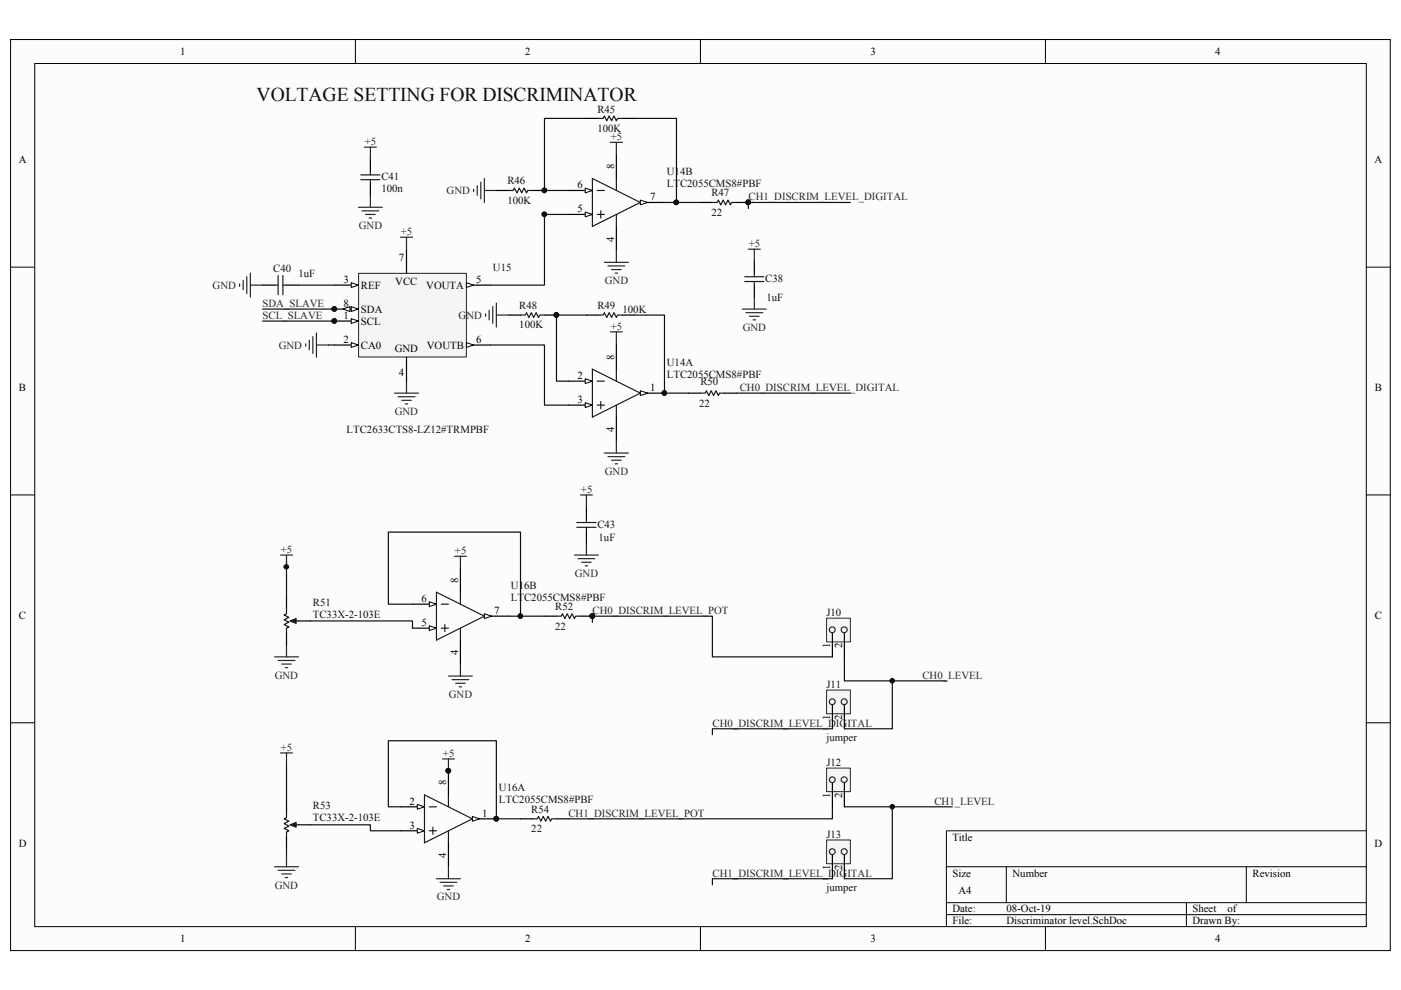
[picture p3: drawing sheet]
<svg xmlns="http://www.w3.org/2000/svg" width="297mm" height="210mm" viewBox="0 0 297 210" stroke-linecap="round" stroke-linejoin="round" font-family="sans-serif">
<path d="M2.3 8.4h292.5v193.1h-292.5z" fill="#fcfcfc"/>
<path d="M2.2 8.4h292.6v193.1h-292.6z" fill="none" stroke="#000" stroke-width=".21"/>
<path d="M7.4 13.5h282.3v183h-282.3z" fill="#fcfcfc"/>
<g fill="none" stroke="#000" stroke-width=".21">
<path d="M7.4 13.5h282.3v183h-282.3zM75.3 8.3v5.1M148.5 8.3v5.1M221.7 8.3v5.1M2.2 56.6h5.1M289.7 56.6h5.1M2.2 104.9h5.1M289.7 104.9h5.1M2.2 153.2h5.1M289.7 153.2h5.1M289.7 176.1h-89v20.4M75.3 196.5v5.1"/>
<path d="M148.5 196.5v5.1M200.7 183.8h89M200.7 191.4h89M200.7 193.9h89M213.4 183.8v7.6M221.7 196.5v5.1M251.5 191.4v5.1M264.2 183.8v7.6"/>
</g>
<path d="M83.6 83.4h5.1M84.4 84.1h3.6M85.2 84.9h2M85.9 85.6h.5M86.2 80.8v2.6" fill="none" stroke="#262626" stroke-width=".25"/>
<path d="M135.8 83.4h5.1" fill="none" stroke="#000" stroke-width=".25"/>
<path d="M135.8 82.8l1.5 .6-1.5 .5z" fill="#fcfcfc"/>
<path d="M135.8 82.8l1.5 .6-1.5 .5z" fill="none" stroke="#000" stroke-width=".21"/>
<circle cx="140.8" cy="83.3" r=".47" fill="#0e0e0e"/>
<circle cx="140.8" cy="83.3" r=".47" fill="none" stroke="#0e0e0e" stroke-width=".21"/>
<path d="M120.5 80.8h5.1" fill="none" stroke="#000" stroke-width=".25"/>
<path d="M124.1 80.3l1.5 .5-1.5 .5z" fill="#fcfcfc"/>
<path d="M124.1 80.3l1.5 .5-1.5 .5z" fill="none" stroke="#000" stroke-width=".21"/>
<path d="M120.5 85.9h5.1" fill="none" stroke="#000" stroke-width=".25"/>
<path d="M124.1 85.4l1.5 .5-1.5 .5z" fill="#fcfcfc"/>
<path d="M124.1 85.4l1.5 .5-1.5 .5z" fill="none" stroke="#000" stroke-width=".21"/>
<path d="M125.6 78.3l10.2 5.1-10.2 5zM130.7 78.3v2.5M126.6 80.8h1.5M126.6 85.9h1.5M127.4 85.1v1.6M130.7 85.9v2.5" fill="none" stroke="#1c1c1c" stroke-width=".25"/>
<path d="M130.7 73.2v5.1M130.7 88.4v5.1" fill="none" stroke="#000" stroke-width=".25"/>
<circle cx="140.8" cy="83.3" r=".47" fill="#0e0e0e"/>
<circle cx="140.8" cy="83.3" r=".47" fill="none" stroke="#0e0e0e" stroke-width=".21"/>
<path d="M120.5 45.5h5.1" fill="none" stroke="#000" stroke-width=".25"/>
<path d="M124.1 45l1.5 .5-1.5 .5z" fill="#fcfcfc"/>
<path d="M124.1 45l1.5 .5-1.5 .5z" fill="none" stroke="#000" stroke-width=".21"/>
<path d="M120.5 40.4h5.1" fill="none" stroke="#000" stroke-width=".25"/>
<path d="M124.1 39.9l1.5 .5-1.5 .5z" fill="#fcfcfc"/>
<path d="M124.1 39.9l1.5 .5-1.5 .5z" fill="none" stroke="#000" stroke-width=".21"/>
<path d="M135.8 42.9h5.1" fill="none" stroke="#000" stroke-width=".25"/>
<path d="M135.8 42.4l1.5 .5-1.5 .5z" fill="#fcfcfc"/>
<path d="M135.8 42.4l1.5 .5-1.5 .5z" fill="none" stroke="#000" stroke-width=".21"/>
<g fill="none" stroke="#1c1c1c" stroke-width=".25">
<path d="M125.6 37.8l10.2 5.1-10.2 5.1zM130.7 37.8v2.6M59 58.4v4.1M60 58.4v4.1M126.6 40.4h1.5M126.6 45.5h1.5M127.4 44.7v1.5M130.7 45.5v2.5M157.9 58.7h4.1M157.9 59.7h4.1M159.9 57.9v.8M159.9 59.7v.8"/>
<path d="M58.2 60.5h.8M60 60.5h.7"/>
</g>
<path d="M130.7 32.8v5M130.7 48v5.1M159.9 55.4v2.5M55.7 60.5h2.5M60.7 60.5h2.6M159.9 60.5v2.5" fill="none" stroke="#000" stroke-width=".25"/>
<g fill="none" stroke="#262626" stroke-width=".25">
<path d="M51.6 59.4v2.1M52.3 58.7v3.5M53.1 57.9v5.1M128.1 55.6h5.1M128.9 56.4h3.6M129.7 57.1h2M130.4 57.9h.5M130.7 53.1v2.5M50.8 60.2v.5M53.1 60.5h2.6M64.8 72.9v.5M65.6 72.1v2.1"/>
<path d="M66.3 71.4v3.6M67.1 70.6v5.1M67.1 73.2h2.5M157.4 65.5h5.1M158.2 66.3h3.5M158.9 67.1h2M159.7 67.8h.5M159.9 63v2.5M128.1 96.1h5.1M128.9 96.8h3.6M129.7 97.6h2M130.4 98.3h.5"/>
<path d="M130.7 93.5v2.6"/>
</g>
<path d="M55.7 65.5h15.5M55.7 68.1h15.5" fill="none" stroke="#0e0e0e" stroke-width=".25"/>
<path d="M76.1 58h22.8v17.7h-22.8z" fill="#f5f5f5"/>
<path d="M76 58h22.9v17.7h-22.9z" fill="none" stroke="#262626" stroke-width=".21"/>
<path d="M70.9 68.1h5.1" fill="none" stroke="#000" stroke-width=".25"/>
<path d="M74.5 67.6l1.5 .5-1.5 .5z" fill="#fcfcfc"/>
<path d="M74.5 67.6l1.5 .5-1.5 .5z" fill="none" stroke="#000" stroke-width=".21"/>
<circle cx="70.9" cy="68.1" r=".49" fill="#0e0e0e"/>
<circle cx="70.9" cy="68.1" r=".49" fill="none" stroke="#0e0e0e" stroke-width=".21"/>
<path d="M70.9 73.2h5.1" fill="none" stroke="#000" stroke-width=".25"/>
<path d="M74.5 72.6l1.5 .6-1.5 .5z" fill="#fcfcfc"/>
<path d="M74.5 72.6l1.5 .6-1.5 .5z" fill="none" stroke="#000" stroke-width=".21"/>
<path d="M70.9 60.5h5.1" fill="none" stroke="#000" stroke-width=".25"/>
<path d="M74.5 59.9l1.5 .6-1.5 .5z" fill="#fcfcfc"/>
<path d="M74.5 59.9l1.5 .6-1.5 .5z" fill="none" stroke="#000" stroke-width=".21"/>
<path d="M86.2 75.7v5.1M98.9 60.5h5.1" fill="none" stroke="#000" stroke-width=".25"/>
<path d="M98.9 59.9l1.5 .6-1.5 .5z" fill="#fcfcfc"/>
<path d="M98.9 59.9l1.5 .6-1.5 .5z" fill="none" stroke="#000" stroke-width=".21"/>
<path d="M98.9 73.2h5.1" fill="none" stroke="#000" stroke-width=".25"/>
<path d="M98.9 72.6l1.5 .6-1.5 .5z" fill="#fcfcfc"/>
<path d="M98.9 72.6l1.5 .6-1.5 .5z" fill="none" stroke="#000" stroke-width=".21"/>
<path d="M86.2 52.8v5.1M70.9 65.5h5.1" fill="none" stroke="#000" stroke-width=".25"/>
<path d="M74.5 65l1.5 .5-1.5 .5z" fill="#fcfcfc"/>
<path d="M74.5 65l1.5 .5-1.5 .5z" fill="none" stroke="#000" stroke-width=".21"/>
<path d="M72.7 65.5l1.5-.5v1z" fill="#fcfcfc"/>
<path d="M72.7 65.5l1.5-.5v1z" fill="none" stroke="#000" stroke-width=".21"/>
<circle cx="70.9" cy="65.5" r=".49" fill="#0e0e0e"/>
<circle cx="70.9" cy="65.5" r=".49" fill="none" stroke="#0e0e0e" stroke-width=".21"/>
<circle cx="70.9" cy="68.1" r=".49" fill="#0e0e0e"/>
<circle cx="70.9" cy="68.1" r=".49" fill="none" stroke="#0e0e0e" stroke-width=".21"/>
<circle cx="70.9" cy="65.5" r=".49" fill="#0e0e0e"/>
<circle cx="70.9" cy="65.5" r=".49" fill="none" stroke="#0e0e0e" stroke-width=".21"/>
<path d="M143.4 42.9h5.1M63.3 60.5h7.6M69.6 73.2h1.3" fill="none" stroke="#0e0e0e" stroke-width=".25"/>
<circle cx="143.4" cy="42.9" r=".5" fill="#0e0e0e"/>
<circle cx="143.4" cy="42.9" r=".5" fill="none" stroke="#0e0e0e" stroke-width=".21"/>
<path d="M148.5 42.9h2.5M156.1 42.9h2.6" fill="none" stroke="#000" stroke-width=".25"/>
<circle cx="158.6" cy="42.9" r=".49" fill="#0e0e0e"/>
<circle cx="158.6" cy="42.9" r=".49" fill="none" stroke="#0e0e0e" stroke-width=".21"/>
<path d="M151 42.9h1.1l.2-.5 .5 1 .5-1 .5 1 .5-1 .6 1 .2-.5h1" fill="none" stroke="#1c1c1c" stroke-width=".25"/>
<circle cx="158.6" cy="42.9" r=".49" fill="#0e0e0e"/>
<circle cx="158.6" cy="42.9" r=".49" fill="none" stroke="#0e0e0e" stroke-width=".21"/>
<path d="M180.3 42.9h-21.6v1.3M156.1 83.4h24.2" fill="none" stroke="#0e0e0e" stroke-width=".25"/>
<path d="M146 83.4h2.5M153.6 83.4h2.5" fill="none" stroke="#000" stroke-width=".25"/>
<path d="M148.5 83.4h1l.3-.6 .5 1.1 .5-1.1 .5 1.1 .5-1.1 .5 1.1 .3-.5h1" fill="none" stroke="#1c1c1c" stroke-width=".25"/>
<circle cx="158.6" cy="42.9" r=".49" fill="#0e0e0e"/>
<circle cx="158.6" cy="42.9" r=".49" fill="none" stroke="#0e0e0e" stroke-width=".21"/>
<path d="M115.4 45.5v15h-11.4" fill="none" stroke="#0e0e0e" stroke-width=".25"/>
<circle cx="115.4" cy="45.4" r=".49" fill="#0e0e0e"/>
<circle cx="115.4" cy="45.4" r=".49" fill="none" stroke="#0e0e0e" stroke-width=".21"/>
<path d="M115.4 45.2v.3h5.1" fill="none" stroke="#0e0e0e" stroke-width=".25"/>
<circle cx="115.4" cy="45.4" r=".49" fill="#0e0e0e"/>
<circle cx="115.4" cy="45.4" r=".49" fill="none" stroke="#0e0e0e" stroke-width=".21"/>
<path d="M104 73.2h11.4v12.7h5.1M130.7 72.9v.3" fill="none" stroke="#0e0e0e" stroke-width=".25"/>
<circle cx="158.6" cy="42.9" r=".49" fill="#0e0e0e"/>
<circle cx="158.6" cy="42.9" r=".49" fill="none" stroke="#0e0e0e" stroke-width=".21"/>
<path d="M100.2 173.6h5" fill="none" stroke="#000" stroke-width=".25"/>
<path d="M100.2 173.1l1.5 .5-1.5 .5z" fill="#fcfcfc"/>
<path d="M100.2 173.1l1.5 .5-1.5 .5z" fill="none" stroke="#000" stroke-width=".21"/>
<circle cx="105.2" cy="173.6" r=".49" fill="#0e0e0e"/>
<circle cx="105.2" cy="173.6" r=".49" fill="none" stroke="#0e0e0e" stroke-width=".21"/>
<path d="M84.9 171.1h5.1" fill="none" stroke="#000" stroke-width=".25"/>
<path d="M88.5 170.6l1.5 .5-1.5 .5z" fill="#fcfcfc"/>
<path d="M88.5 170.6l1.5 .5-1.5 .5z" fill="none" stroke="#000" stroke-width=".21"/>
<path d="M84.9 176.1h5.1" fill="none" stroke="#000" stroke-width=".25"/>
<path d="M88.5 175.6l1.5 .5-1.5 .6z" fill="#fcfcfc"/>
<path d="M88.5 175.6l1.5 .5-1.5 .6z" fill="none" stroke="#000" stroke-width=".21"/>
<path d="M90 168.5l10.2 5.1-10.2 5.1zM91 171.1h1.5M91 176.1h1.5M91.8 175.4v1.5M95.1 168.5v2.6M95.1 176.1v2.6" fill="none" stroke="#1c1c1c" stroke-width=".25"/>
<path d="M95.1 163.4v5.1M95.1 178.7v5.1" fill="none" stroke="#000" stroke-width=".25"/>
<circle cx="95.1" cy="163.4" r=".48" fill="#0e0e0e"/>
<circle cx="95.1" cy="163.4" r=".48" fill="none" stroke="#0e0e0e" stroke-width=".21"/>
<circle cx="105.2" cy="173.6" r=".49" fill="#0e0e0e"/>
<circle cx="105.2" cy="173.6" r=".49" fill="none" stroke="#0e0e0e" stroke-width=".21"/>
<circle cx="95.1" cy="163.4" r=".48" fill="#0e0e0e"/>
<circle cx="95.1" cy="163.4" r=".48" fill="none" stroke="#0e0e0e" stroke-width=".21"/>
<path d="M87.5 133.2h5" fill="none" stroke="#000" stroke-width=".25"/>
<path d="M91 132.7l1.5 .5-1.5 .5z" fill="#fcfcfc"/>
<path d="M91 132.7l1.5 .5-1.5 .5z" fill="none" stroke="#000" stroke-width=".21"/>
<path d="M87.5 128.1h5" fill="none" stroke="#000" stroke-width=".25"/>
<path d="M91 127.6l1.5 .5-1.5 .5z" fill="#fcfcfc"/>
<path d="M91 127.6l1.5 .5-1.5 .5z" fill="none" stroke="#000" stroke-width=".21"/>
<path d="M102.7 130.6h5.1" fill="none" stroke="#000" stroke-width=".25"/>
<path d="M102.7 130.1l1.5 .5-1.5 .5z" fill="#fcfcfc"/>
<path d="M102.7 130.1l1.5 .5-1.5 .5z" fill="none" stroke="#000" stroke-width=".21"/>
<path d="M92.5 125.6l10.2 5-10.2 5.1zM93.6 128.1h1.5M93.6 133.2h1.5M94.3 132.4v1.5M97.6 125.6v2.5M97.6 133.2v2.5" fill="none" stroke="#1c1c1c" stroke-width=".25"/>
<path d="M97.6 120.5v5.1M97.6 135.7v5.1" fill="none" stroke="#000" stroke-width=".25"/>
<path d="M87.5 128.1h-5.2v-15.3h28.1v17.8h-2.6" fill="none" stroke="#0e0e0e" stroke-width=".25"/>
<circle cx="110.3" cy="130.6" r=".48" fill="#0e0e0e"/>
<circle cx="110.3" cy="130.6" r=".48" fill="none" stroke="#0e0e0e" stroke-width=".21"/>
<path d="M95.1 143.3h5.1M95.8 144.1h3.6M96.6 144.9h2M97.4 145.6h.5M97.6 140.8v2.5M92.5 186.3h5.1M93.3 187.1h3.6M94.1 187.8h2M94.8 188.6h.5M95.1 183.8v2.5" fill="none" stroke="#262626" stroke-width=".25"/>
<path d="M110.4 130.6h5" fill="none" stroke="#0e0e0e" stroke-width=".25"/>
<circle cx="110.3" cy="130.6" r=".48" fill="#0e0e0e"/>
<circle cx="110.3" cy="130.6" r=".48" fill="none" stroke="#0e0e0e" stroke-width=".21"/>
<path d="M115.4 130.6h2.6M123.1 130.6h2.5" fill="none" stroke="#000" stroke-width=".25"/>
<circle cx="125.6" cy="130.6" r=".49" fill="#0e0e0e"/>
<circle cx="125.6" cy="130.6" r=".49" fill="none" stroke="#0e0e0e" stroke-width=".21"/>
<path d="M118 130.6h1l.2-.5 .6 1 .5-1 .5 1 .5-1 .5 1 .2-.5h1.1" fill="none" stroke="#1c1c1c" stroke-width=".25"/>
<circle cx="125.6" cy="130.6" r=".49" fill="#0e0e0e"/>
<circle cx="125.6" cy="130.6" r=".49" fill="none" stroke="#0e0e0e" stroke-width=".21"/>
<path d="M84.9 171.1h-2.6v-14h22.9v16.5h5.2" fill="none" stroke="#0e0e0e" stroke-width=".25"/>
<circle cx="105.2" cy="173.6" r=".49" fill="#0e0e0e"/>
<circle cx="105.2" cy="173.6" r=".49" fill="none" stroke="#0e0e0e" stroke-width=".21"/>
<path d="M110.4 173.6h2.5M118 173.6h2.5" fill="none" stroke="#000" stroke-width=".25"/>
<path d="M112.9 173.6h1l.3-.5 .5 1 .5-1 .5 1 .5-1 .5 1 .3-.5h1" fill="none" stroke="#1c1c1c" stroke-width=".25"/>
<path d="M95.1 163.2v.2" fill="none" stroke="#0e0e0e" stroke-width=".25"/>
<circle cx="95.1" cy="163.4" r=".48" fill="#0e0e0e"/>
<circle cx="95.1" cy="163.4" r=".48" fill="none" stroke="#0e0e0e" stroke-width=".21"/>
<circle cx="125.6" cy="130.6" r=".49" fill="#0e0e0e"/>
<circle cx="125.6" cy="130.6" r=".49" fill="none" stroke="#0e0e0e" stroke-width=".21"/>
<path d="M60.7 119v7.6M65.8 131.7h21.7v1.5" fill="none" stroke="#0e0e0e" stroke-width=".25"/>
<path d="M58.2 139.3h5.1M60.7 136.7v2.6M59 140h3.5M59.7 140.8h2.1M60.5 141.6h.5M58.2 183.8h5.1M59 184.5h3.5M59.7 185.3h2.1M60.5 186.1h.5M60.7 181.2v2.6" fill="none" stroke="#262626" stroke-width=".25"/>
<path d="M60.7 169.8v2.5M60.7 177.4v2.6M63.3 174.9h2.5" fill="none" stroke="#000" stroke-width=".25"/>
<path d="M62 174.9h1.3" fill="none" stroke="#1c1c1c" stroke-width=".25"/>
<path d="M61.5 174.9l1.3-.5v1z" fill="#1c1c1c"/>
<path d="M62 131.7h1.3M60.7 172.3v1.1l-.5 .2 1.1 .5-1.1 .5 1.1 .5-1.1 .5 1.1 .5-.6 .3v1M61.5 174.9l1.3-.5v1z" fill="none" stroke="#1c1c1c" stroke-width=".25"/>
<path d="M60.7 126.6v2.5M60.7 134.2v2.5M63.3 131.7h2.5" fill="none" stroke="#000" stroke-width=".25"/>
<path d="M61.5 131.7l1.3-.6v1.1z" fill="#1c1c1c"/>
<path d="M60.7 129.1v1l-.5 .3 1.1 .5-1.1 .5 1.1 .5-1.1 .5 1.1 .5-.6 .3v1M61.5 131.7l1.3-.6v1.1z" fill="none" stroke="#1c1c1c" stroke-width=".25"/>
<path d="M60.7 162.2v7.6M60.7 180v1.2M65.8 174.9h12.7v1.2h6.4" fill="none" stroke="#0e0e0e" stroke-width=".25"/>
<path d="M175.3 146.3h5v5h-5z" fill="#f5f5f5"/>
<path d="M175.3 146.3h5v5h-5z" fill="none" stroke="#262626" stroke-width=".21"/>
<path d="M176.5 149.4v5.1M179 149.4v5.1" fill="none" stroke="#000" stroke-width=".25"/>
<g fill="none" stroke="#262626" stroke-width=".25">
<circle cx="176.5" cy="148.8" r=".62"/>
<circle cx="179" cy="148.8" r=".63"/>
</g>
<path d="M175.3 162.9h5v5h-5z" fill="#f5f5f5"/>
<path d="M175.3 162.9h5v5h-5z" fill="none" stroke="#262626" stroke-width=".21"/>
<path d="M176.5 166v5.1M179 166v5.1" fill="none" stroke="#000" stroke-width=".25"/>
<g fill="none" stroke="#262626" stroke-width=".25">
<circle cx="176.5" cy="165.3" r=".61"/>
<circle cx="179" cy="165.3" r=".62"/>
</g>
<path d="M175.3 178.1h5v5h-5z" fill="#f5f5f5"/>
<path d="M175.3 178.1h5v5h-5z" fill="none" stroke="#262626" stroke-width=".21"/>
<path d="M176.5 181.2v5.1M179 181.2v5.1" fill="none" stroke="#000" stroke-width=".25"/>
<g fill="none" stroke="#262626" stroke-width=".25">
<circle cx="176.5" cy="180.6" r=".62"/>
<circle cx="179" cy="180.6" r=".62"/>
</g>
<path d="M175.3 131.1h5v5h-5z" fill="#f5f5f5"/>
<path d="M175.3 131.1h5v5h-5z" fill="none" stroke="#262626" stroke-width=".21"/>
<path d="M176.5 134.2v5.1M179 134.2v5.1" fill="none" stroke="#000" stroke-width=".25"/>
<g fill="none" stroke="#262626" stroke-width=".25">
<circle cx="176.5" cy="133.5" r=".62"/>
<circle cx="179" cy="133.5" r=".62"/>
</g>
<path d="M179 139.3v5.1h21.7M189.2 144.4v10.1h-10.2" fill="none" stroke="#0e0e0e" stroke-width=".25"/>
<circle cx="189.2" cy="144.3" r=".48" fill="#0e0e0e"/>
<circle cx="189.2" cy="144.3" r=".48" fill="none" stroke="#0e0e0e" stroke-width=".21"/>
<path d="M179 171.1h22.9M189.2 171.1v15.2h-10.2" fill="none" stroke="#0e0e0e" stroke-width=".25"/>
<circle cx="189.2" cy="171" r=".48" fill="#0e0e0e"/>
<circle cx="189.2" cy="171" r=".48" fill="none" stroke="#0e0e0e" stroke-width=".21"/>
<path d="M125.6 131.9v-1.3h25.4v8.7h25.5" fill="none" stroke="#0e0e0e" stroke-width=".25"/>
<circle cx="125.6" cy="130.6" r=".49" fill="#0e0e0e"/>
<circle cx="125.6" cy="130.6" r=".49" fill="none" stroke="#0e0e0e" stroke-width=".21"/>
<path d="M176.5 154.5h-25.5v1.3M176.5 171.1v2.5h-56M176.5 186.3h-25.5v1.3" fill="none" stroke="#0e0e0e" stroke-width=".25"/>
<path d="M105.2 40.4h2.6M112.9 40.4h2.5" fill="none" stroke="#000" stroke-width=".25"/>
<circle cx="115.4" cy="40.4" r=".49" fill="#0e0e0e"/>
<circle cx="115.4" cy="40.4" r=".49" fill="none" stroke="#0e0e0e" stroke-width=".21"/>
<path d="M107.8 40.4h1l.2-.5 .6 1 .5-1 .5 1 .5-1 .5 1 .3-.5h1" fill="none" stroke="#1c1c1c" stroke-width=".25"/>
<circle cx="115.4" cy="40.4" r=".49" fill="#0e0e0e"/>
<circle cx="115.4" cy="40.4" r=".49" fill="none" stroke="#0e0e0e" stroke-width=".21"/>
<path d="M107.8 66.8h2.6M115.4 66.8h2.6" fill="none" stroke="#000" stroke-width=".25"/>
<circle cx="118" cy="66.8" r=".49" fill="#0e0e0e"/>
<circle cx="118" cy="66.8" r=".49" fill="none" stroke="#0e0e0e" stroke-width=".21"/>
<path d="M110.4 66.8h1l.2-.5 .5 1 .5-1 .6 1 .5-1 .5 1 .2-.5h1" fill="none" stroke="#1c1c1c" stroke-width=".25"/>
<circle cx="118" cy="66.8" r=".49" fill="#0e0e0e"/>
<circle cx="118" cy="66.8" r=".49" fill="none" stroke="#0e0e0e" stroke-width=".21"/>
<path d="M124.3 66.8h-6.3v14h2.5" fill="none" stroke="#0e0e0e" stroke-width=".25"/>
<circle cx="118" cy="66.8" r=".49" fill="#0e0e0e"/>
<circle cx="118" cy="66.8" r=".49" fill="none" stroke="#0e0e0e" stroke-width=".21"/>
<path d="M134.5 66.8h6.4v16.6h5.1" fill="none" stroke="#0e0e0e" stroke-width=".25"/>
<circle cx="140.8" cy="83.3" r=".47" fill="#0e0e0e"/>
<circle cx="140.8" cy="83.3" r=".47" fill="none" stroke="#0e0e0e" stroke-width=".21"/>
<path d="M124.3 66.8h2.6M131.9 66.8h2.6" fill="none" stroke="#000" stroke-width=".25"/>
<path d="M126.9 66.8h1l.2-.5 .5 1 .6-1 .5 1 .5-1 .5 1 .2-.5h1" fill="none" stroke="#1c1c1c" stroke-width=".25"/>
<path d="M124.3 25.1h-8.9v15.3h5.1" fill="none" stroke="#0e0e0e" stroke-width=".25"/>
<circle cx="115.4" cy="40.4" r=".49" fill="#0e0e0e"/>
<circle cx="115.4" cy="40.4" r=".49" fill="none" stroke="#0e0e0e" stroke-width=".21"/>
<path d="M134.5 25.1h8.9v17.8h-2.5" fill="none" stroke="#0e0e0e" stroke-width=".25"/>
<circle cx="143.4" cy="42.9" r=".5" fill="#0e0e0e"/>
<circle cx="143.4" cy="42.9" r=".5" fill="none" stroke="#0e0e0e" stroke-width=".21"/>
<path d="M124.3 25.1h2.6M131.9 25.1h2.6" fill="none" stroke="#000" stroke-width=".25"/>
<path d="M126.9 25.1h1l.2-.5 .5 1 .6-1 .5 1 .5-1 .5 1 .2-.5h1" fill="none" stroke="#1c1c1c" stroke-width=".25"/>
<g fill="none" stroke="#262626" stroke-width=".25">
<path d="M101.2 39.4v2M101.9 38.6v3.6M102.7 37.8v5.1M129.4 30.2h2.5M130.7 30.2v2.6M100.4 40.1v.5M102.7 40.4h2.5M103 66.5v.6M103.7 65.8v2M104.5 65v3.6M105.2 64.3v5M105.2 66.8h2.6"/>
<path d="M129.4 70.4h2.5M130.7 70.4v2.5M96.3 117.9h2.6M97.6 117.9v2.6M93.8 160.9h2.5M95.1 160.9v2.5"/>
</g>
<circle cx="95.1" cy="163.4" r=".48" fill="#0e0e0e"/>
<circle cx="95.1" cy="163.4" r=".48" fill="none" stroke="#0e0e0e" stroke-width=".21"/>
<path d="M59.5 117.7h2.5M60.7 117.7v2.5" fill="none" stroke="#262626" stroke-width=".25"/>
<circle cx="60.7" cy="120.2" r=".49" fill="#0e0e0e"/>
<circle cx="60.7" cy="120.2" r=".49" fill="none" stroke="#0e0e0e" stroke-width=".21"/>
<g fill="none" stroke="#262626" stroke-width=".25">
<path d="M77.3 31.2h2.5M78.5 31.2v2.6M76 43.9h5.1M76.7 44.7h3.6M77.5 45.5h2M78.3 46.2h.5M78.5 41.4v2.5M84.9 50.3h2.6M86.2 50.3v2.5M158.7 52.8h2.5M159.9 52.8v2.6M121.8 117.7h5.1"/>
<path d="M122.6 118.4h3.5M123.1 104.9h2.5M123.3 119.2h2M124.1 120h.5M124.3 104.9v2.6M124.3 115.1v2.6M59.5 159.6h2.5M60.7 159.6v2.6"/>
</g>
<path d="M78.5 33.8v2.5M78.5 38.9v2.5M124.3 107.5v2.5M124.3 112.6v2.5" fill="none" stroke="#000" stroke-width=".25"/>
<path d="M76.5 37.1h4.1M76.5 38.1h4.1M78.5 36.3v.8M78.5 38.1v.8M122.3 110.8h4.1M122.3 111.8h4.1M124.3 110v.8M124.3 111.8v.8" fill="none" stroke="#1c1c1c" stroke-width=".25"/>
<text font-size="4.1" fill="#0e0e0e" x="54.4" y="21.5">VOLTAGE SETTING FOR DISCRIMINATOR</text>
<g font-size="2.3">
<text x="38.2" y="11.7">1</text>
<text x="111.4" y="11.7">2</text>
<text x="184.5" y="11.7">3</text>
<text x="257.6" y="11.7">4</text>
<text x="4" y="34.5">A</text>
<text x="130.2" y="35.8" transform="rotate(-90 130.2 35.8)">8</text>
<text x="291.4" y="34.5">A</text>
<text x="122.4" y="39.9">6</text>
<text x="122.4" y="45">5</text>
<text x="137.8" y="42.4">7</text>
<text x="130.2" y="51.2" transform="rotate(-90 130.2 51.2)">4</text>
<text x="72.9" y="60">3</text>
<text x="84.5" y="55.4">7</text>
<text x="101" y="60">5</text>
<text x="72.9" y="65.1">8</text>
<text x="76.5" y="61.3">REF</text>
<text x="83.8" y="60.5">VCC</text>
<text x="90.4" y="61.3">VOUTA</text>
<text x="72.9" y="67.6">1</text>
<text x="76.5" y="68.9">SCL</text>
<text x="76.5" y="66.3">SDA</text>
<text x="72.9" y="72.7">2</text>
<text x="76.5" y="74">CA0</text>
<text x="83.7" y="74.7">GND</text>
<text x="90.5" y="74">VOUTB</text>
<text x="101" y="72.7">6</text>
<text x="130.2" y="76.2" transform="rotate(-90 130.2 76.2)">8</text>
<text x="4" y="82.8">B</text>
<text x="84.5" y="79.8">4</text>
<text x="122.4" y="80.3">2</text>
<text x="137.8" y="82.8">1</text>
<text x="291.5" y="82.8">B</text>
<text x="122.4" y="85.4">3</text>
<text x="130.2" y="91.6" transform="rotate(-90 130.2 91.6)">4</text>
<text x="97.2" y="123.5" transform="rotate(-90 97.2 123.5)">8</text>
<text x="4" y="131.2">C</text>
<text x="89.4" y="127.6">6</text>
<text x="104.8" y="130.2">7</text>
<text x="291.5" y="131.2">C</text>
<text x="89.4" y="132.7">5</text>
<text x="176" y="137.4" transform="rotate(-90 176 137.4)">1</text>
<text x="178.6" y="137.4" transform="rotate(-90 178.6 137.4)">2</text>
<text x="97.2" y="138.9" transform="rotate(-90 97.2 138.9)">4</text>
<text x="176" y="152.7" transform="rotate(-90 176 152.7)">1</text>
<text x="178.6" y="152.7" transform="rotate(-90 178.6 152.7)">2</text>
<text x="94.6" y="166.5" transform="rotate(-90 94.6 166.5)">8</text>
<text x="86.8" y="170.6">2</text>
<text x="102.2" y="173.1">1</text>
<text x="176" y="169.2" transform="rotate(-90 176 169.2)">1</text>
<text x="178.6" y="169.2" transform="rotate(-90 178.6 169.2)">2</text>
<text x="4" y="179.5">D</text>
<text x="86.8" y="175.7">3</text>
<text x="201.9" y="178.2">Title</text>
<text x="291.4" y="179.5">D</text>
<text x="94.6" y="181.9" transform="rotate(-90 94.6 181.9)">4</text>
<text x="176" y="184.4" transform="rotate(-90 176 184.4)">1</text>
<text x="178.6" y="184.4" transform="rotate(-90 178.6 184.4)">2</text>
<text x="201.9" y="185.8">Size</text>
<text x="214.7" y="185.8">Number</text>
<text x="265.6" y="185.8">Revision</text>
<text x="203.2" y="189.7">A4</text>
<text x="201.9" y="193.5">Date:</text>
<text x="201.9" y="196">File:</text>
<text x="213.4" y="196">Discriminator level.SchDoc</text>
<text x="213.4" y="193.5">08-Oct-19</text>
<text x="252.8" y="193.5">Sheet</text>
<text x="252.8" y="196">Drawn By:</text>
<text x="260.3" y="193.5">of</text>
<text x="38.2" y="199.8">1</text>
<text x="111.4" y="199.8">2</text>
<text x="184.5" y="199.8">3</text>
<text x="257.6" y="199.8">4</text>
</g>
<g font-size="2.3" fill="#0e0e0e">
<text x="126.7" y="23.9">R45</text>
<text x="126.7" y="27.9">100K</text>
<text x="80.9" y="38.1">C41</text>
<text x="80.9" y="40.6">100n</text>
<text x="107.6" y="39.1">R46</text>
<text x="141.4" y="37.1">U14B</text>
<text x="141.4" y="39.6">LTC2055CMS8#PBF</text>
<text x="150.8" y="41.7">R47</text>
<text x="107.6" y="43.2">100K</text>
<text x="150.8" y="45.8">22</text>
<text x="58" y="57.7">C40</text>
<text x="63.3" y="58.7">1uF</text>
<text x="104.5" y="57.4">U15</text>
<text x="162.3" y="59.7">C38</text>
<text x="110.1" y="65.6">R48</text>
<text x="126.7" y="65.6">R49</text>
<text x="162.5" y="63.8">1uF</text>
<text x="110.1" y="69.6">100K</text>
<text x="132" y="66.3">100K</text>
<text x="141.4" y="77.5">U14A</text>
<text x="141.4" y="80.1">LTC2055CMS8#PBF</text>
<text x="148.5" y="81.6">R50</text>
<text x="148.2" y="86.2">22</text>
<text x="73.5" y="91.8">LTC2633CTS8-LZ12#TRMPBF</text>
<text x="126.7" y="111.8">C43</text>
<text x="126.9" y="114.6">1uF</text>
<text x="108.3" y="124.8">U16B</text>
<text x="66.3" y="128.4">R51</text>
<text x="66.3" y="130.9">TC33X-2-103E</text>
<text x="108.3" y="127.4">LTC2055CMS8#PBF</text>
<text x="117.7" y="129.4">R52</text>
<text x="175.2" y="130.6">J10</text>
<text x="117.7" y="133.5">22</text>
<text x="175.2" y="145.8">J11</text>
<text x="175.2" y="157.1">jumper</text>
<text x="105.8" y="167.8">U16A</text>
<text x="175.2" y="162.3">J12</text>
<text x="66.3" y="171.6">R53</text>
<text x="105.8" y="170.3">LTC2055CMS8#PBF</text>
<text x="112.6" y="172.4">R54</text>
<text x="66.3" y="174.2">TC33X-2-103E</text>
<text x="112.6" y="176.4">22</text>
<text x="175.2" y="177.6">J13</text>
<text x="175.2" y="188.9">jumper</text>
</g>
<g font-size="2.3" fill="#262626">
<text x="129.5" y="29.7">+5</text>
<text x="77.3" y="30.7">+5</text>
<text x="94.7" y="41.1">GND</text>
<text x="158.7" y="42.4">CH1_DISCRIM_LEVEL_DIGITAL</text>
<text x="76.1" y="48.6">GND</text>
<text x="85" y="49.8">+5</text>
<text x="158.7" y="52.4">+5</text>
<text x="45.1" y="61.3">GND</text>
<text x="55.7" y="65.1">SDA_SLAVE</text>
<text x="128.2" y="60.2">GND</text>
<text x="55.7" y="67.6">SCL_SLAVE</text>
<text x="97.2" y="67.6">GND</text>
<text x="129.5" y="69.9">+5</text>
<text x="157.5" y="70.1">GND</text>
<text x="59.1" y="74">GND</text>
<text x="156.8" y="82.8">CH0_DISCRIM_LEVEL_DIGITAL</text>
<text x="83.7" y="88">GND</text>
<text x="128.2" y="100.7">GND</text>
<text x="123.1" y="104.5">+5</text>
<text x="59.5" y="117.2">+5</text>
<text x="96.4" y="117.4">+5</text>
<text x="121.9" y="122.3">GND</text>
<text x="125.6" y="130.2">CH0_DISCRIM_LEVEL_POT</text>
<text x="58.2" y="143.9">GND</text>
<text x="195.6" y="143.9">CH0_LEVEL</text>
<text x="95.2" y="148">GND</text>
<text x="151.1" y="154.1">CH0_DISCRIM_LEVEL_DIGITAL</text>
<text x="59.5" y="159.1">+5</text>
<text x="93.9" y="160.4">+5</text>
<text x="120.5" y="173.1">CH1_DISCRIM_LEVEL_POT</text>
<text x="198.1" y="170.6">CH1_LEVEL</text>
<text x="151.1" y="185.8">CH1_DISCRIM_LEVEL_DIGITAL</text>
<text x="58.2" y="188.4">GND</text>
<text x="92.6" y="190.9">GND</text>
</g>
</svg>
